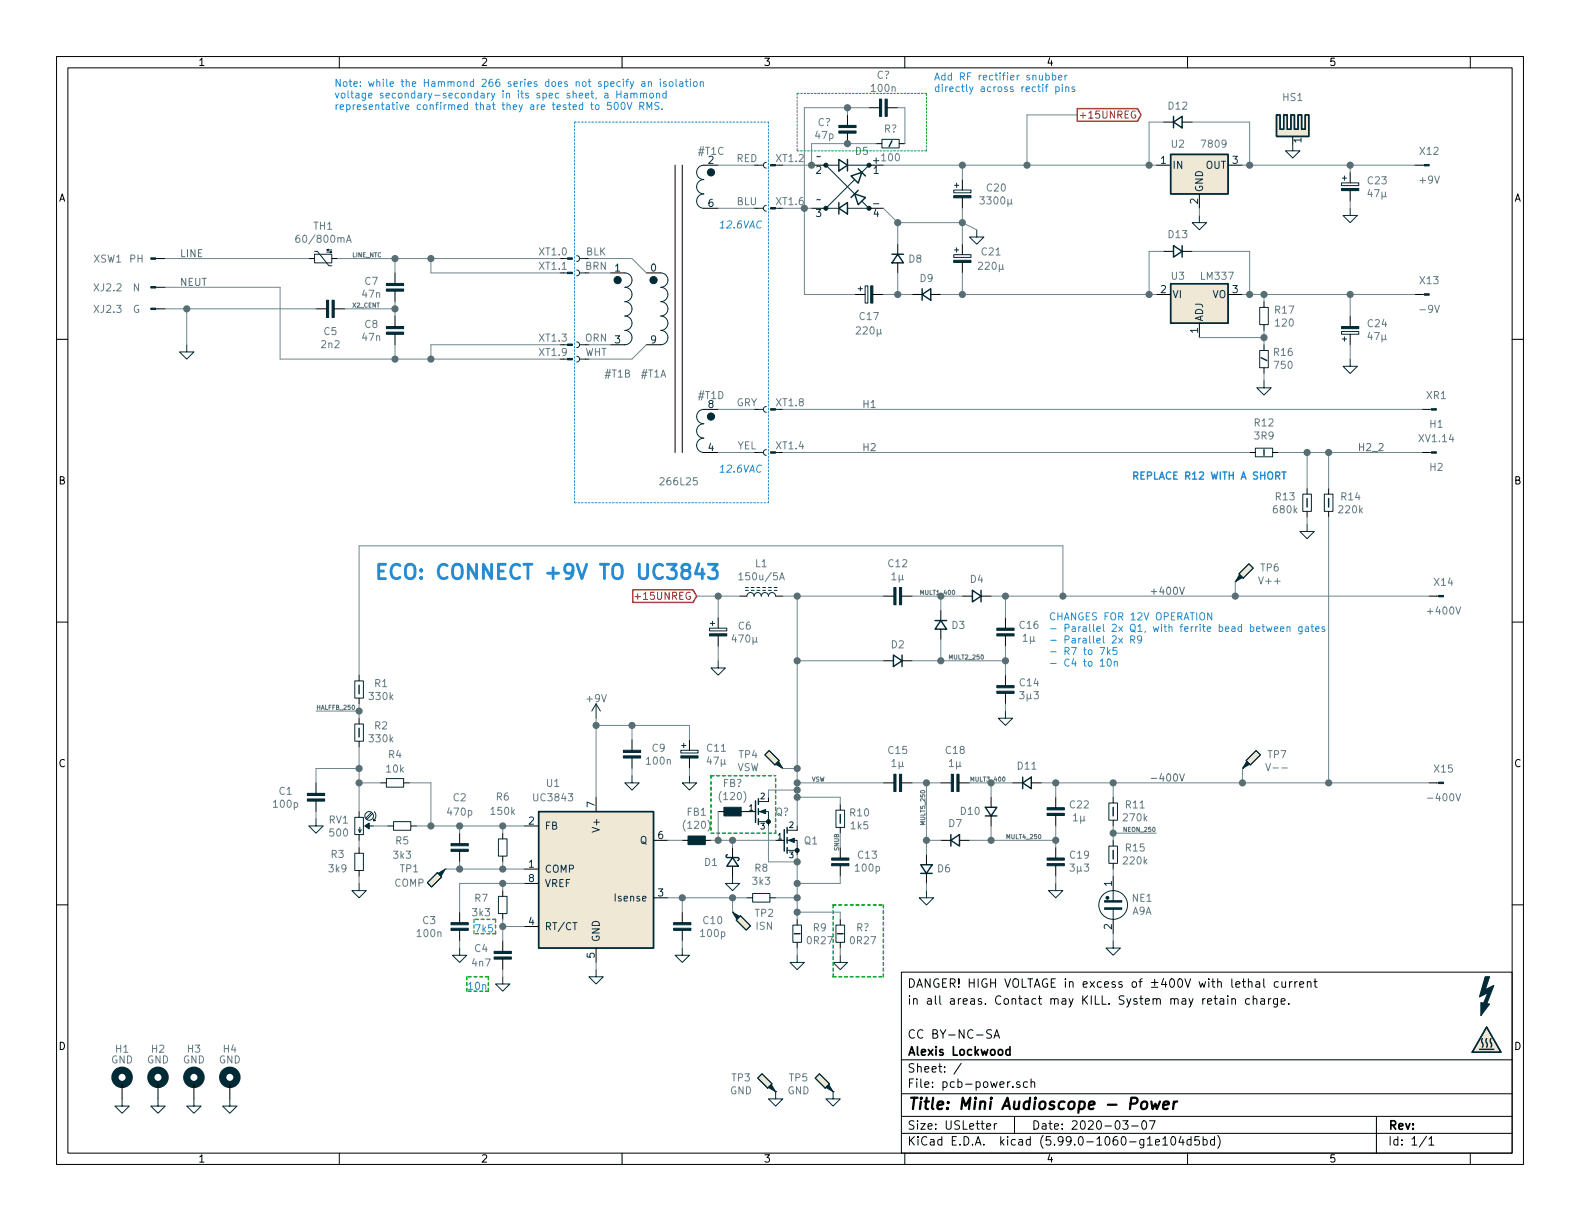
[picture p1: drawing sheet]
<svg xmlns="http://www.w3.org/2000/svg" width="279mm" height="216mm" viewBox="0 0 279 216" stroke-linecap="round" stroke-linejoin="round" font-family="sans-serif">
<g fill="none" stroke="#000" stroke-width=".18">
<path d="M10 10h259.4v195.9h-259.4zM12 12h255.4v191.9h-255.4zM60 10v2M110 10v2M153.7 19.1h1.8M156.9 19.1h1.8M160 10v2M210 10v2M260 10v2M119.4 29.2v50.8M120.6 29.2v50.8M124.5 29.2h2.5"/>
<path d="M124.5 36.8h2.5M143.5 29.2h2.5M143.5 36.8h2.5M149.9 20.3v1.9M149.9 23.5v1.9M153.7 29.2h2.5M153.7 36.8h2.5M154.9 25.4h1.1M159 25.4h1M170.2 31.8v1.8M170.2 35v1.8M204.5 29.2h2.5"/>
<path d="M205.7 21.6h1.8M209 21.6h1.8M212.1 34.3v2.5M217.2 29.2h2.5M238.8 30.5v1.8M238.8 33.7v1.9M250.2 29.2h1.3M10 60h2M27.9 54.6h1.3M27.9 45.7h1.3M27.9 50.8h1.3M54.6 45.7h1"/>
<path d="M55.9 54.6h1.8M58.7 45.7h1M59.1 54.6h1.9M69.8 48.3v1.8M69.8 51.5v1.8M69.8 55.9v1.8M69.8 59.1v1.9M107.9 48.3h2.6M114.3 48.3h2.5M151.1 52.1h1.9M154.4 52.1h1.8M158.7 43.2v1.8"/>
<path d="M158.7 46.5v1.8M161.3 52.1h1.8M164.6 52.1h1.8M170.2 43.2v1.8M170.2 46.4v1.9M204.5 52.1h2.5M205.7 44.5h1.8M209 44.5h1.8M212.1 57.2v2.5M217.2 52.1h2.5M223.5 53.3v1.1M223.5 57.4v1"/>
<path d="M238.8 55.9v1.8M238.8 59.1v1.9M250.2 52.1h1.3M267.4 60h2M107.9 61h2.6M114.3 61h2.5M124.5 72.4h2.5M223.5 61v1M223.5 65v1M251.5 72.4h1.2M124.5 80h2.5M221 80h1"/>
<path d="M225 80h1.1M231.1 86.4v1M231.1 90.4v1M234.9 86.4v1M234.9 90.4v1M251.5 80h1.2M10 110h2M63.5 119.4v1M127 109.2v1.9M127 112.4v1.9M130.8 105.4h1.3M137.2 105.4h1.2"/>
<path d="M156.2 116.8h1.8M156.2 105.4h1.9M159.4 105.4h1.9M159.5 116.8h1.8M166.4 108v1.7M166.4 111.3v1.7M170.2 105.4h1.8M173.5 105.4h1.8M177.8 109.2v1.9M177.8 112.4v1.9M177.8 119.4v1.8M218.4 102.9h.1"/>
<path d="M252.7 105.4h1.3M267.4 110h2M55.9 138.4v1.9M63.5 123.4v1.1M63.5 127v1M63.5 131.1v1M67.3 138.4h1M71.4 138.4h1M111.8 130.8v1.9M111.8 134v1.9M121.9 130.8v1.9M121.9 134v1.9"/>
<path d="M138.4 135.9h.1M156.2 138.4h1.9M159.4 138.4h1.9M166.4 138.4h1.8M169.6 138.4h1.8M177.8 122.6v1.9M179.1 138.4h1.7M182.4 138.4h1.7M219.7 135.9h.1M252.7 138.4h1.3M10 160h2M55.9 141.7v1.8"/>
<path d="M63.5 143.5v1M63.5 147.6v1M63.5 149.9v1M63.5 153.9v1M65.3 146.1h.7M68.6 146.1h1M72.6 146.1h1.1M78.7 153.7h.1M81.3 147.3v1.9M81.3 150.5v1.9M88.9 147.3v1M88.9 151.4v1"/>
<path d="M88.9 157.5v1M92.7 153.7h2.5M92.7 146.1h2.5M92.7 156.2h2.5M105.4 141v2.5M115.6 148.6h2.5M115.6 158.8h2.5M120.6 148.6h1.1M124.7 148.6h1M127 143.5h1M129.5 149.9v1.7M129.5 153.2v1.7"/>
<path d="M131.1 143.5h2.5M132.1 158.8h1M135.9 141v.7M135.9 145.3v.8M136.1 158.8h1.1M137.2 148.6h1.5M141 146.1v.7M141 150.4v.7M148.6 142.2v1.1M148.6 146.3v1M148.6 149.9v1.8M148.6 153.1v1.8"/>
<path d="M163.8 151.1v1.8M163.8 154.4v1.8M166.4 148.6h1.7M169.7 148.6h1.7M175.3 141v1.7M175.3 144.3v1.8M186.7 141v1.8M186.7 144.2v1.9M186.7 149.9v1.8M186.7 153.1v1.8M196.8 141v1M196.8 145v1.1"/>
<path d="M196.8 148.6v1M196.8 152.7v1M196.8 154.9v2.6M267.4 160h2M81.3 161.3v1.8M81.3 164.5v1.9M88.9 161.5v1.1M88.9 166.4v1.8M88.9 169.6v1.9M92.7 163.8h2.5M105.4 167.6v2.6M120.6 161.3v1.8"/>
<path d="M120.6 164.5v1.9M129.5 161.3h.1M141 162.6v1M141 166.6v1M148.6 162.6v1M148.6 166.6v1M159.4 171.9h108v32h-108zM196.8 162.6v2.5M214.7 176.6h.6M214.9 176.1v1.3l.4 .2M215.8 176.6h.5l.1 1M216.4 176.9l-.5 .1a.29 .29 0 0 0-.2 .3 .29 .29 0 0 0 .2 .3l.5-.1"/>
<path d="M217.1 176.1v.1M217.1 176.6v1M217.8 176.7l.2-.1h.4l.1 1M217.8 176.6v1M221 176.6h-.5l-.2 .3v.4l.1 .2h.6M221.6 176.7l.2-.1h.4l.1 1M221.6 176.1v1.5M222.1 173.6h.6l.1 1M222.8 173.9l-.5 .1a.29 .29 0 0 0-.3 .3 .29 .29 0 0 0 .3 .3l.5-.1M223 176.6h.5l.1 1M223.5 173.1v1.3l.2 .2M223.6 176.9l-.5 .1a.29 .29 0 0 0-.2 .3 .29 .29 0 0 0 .2 .3l.5-.1"/>
<path d="M224.3 176.6v1M224.8 176.6h-.3l-.2 .3M225.9 176.6v1.2l-.3 .3-.3-.1M225.9 176.6h-.4l-.3 .3v.4l.1 .2h.6M226 173.6h-.4l-.3 .3v.4l.2 .2h.5M226.5 177.1l.8-.2-.1-.3h-.4l-.3 .2 .1 .7h.6M226.7 173.6l.1 .9 .3 .1 .2-.2M227.3 173.6v1M227.9 177.4v.2M228 173.6v1M228.5 173.6h-.3l-.2 .3M229 173.6v1"/>
<path d="M229.4 173.6h-.3l-.1 .3M229.8 174.1l.7-.2v-.3h-.5l-.2 .2 .1 .7h.6M231.2 173.7l.2-.1h.4v1M231.2 173.6v1M232.3 173.6h.6M232.5 173.1v1.3l.4 .2M21.6 191.8v2.5M27.9 191.8v2.5M34.3 191.8v2.5M40.6 191.8v2.5M137.2 193h.1M147.3 193h.1"/>
<path d="M159.4 197.4h108M159.4 193.4h108M159.4 187.4h108M170 188l-1.3 1.9M174.5 199.2l.7-.2-.1-.3h-.4l-.2 .2v.7h.6M175.3 182.2l-.5-.1-.3 .3 .1 .3 .7 .3v.4l-.3 .2-.5-.1M175.8 183.6l.5-1.5 .5 1.5M175.8 198.7v1M175.9 183.2h.7M176.3 198.7h-.3l-.2 .3M179.1 192.1v.2M179.4 197.4v3"/>
<path d="M180.3 191.4l-.3-.1-.2 .2v.2l.5 .2v.3h-.5M181.7 191.4l-.4-.1-.3 .3v.4l.1 .2h.6M182.3 191.4l.2-.1 .4 .1 .1 .9M182.3 190.8v1.5M198.5 198.2h1l-.5 .5 .4 .2v.6l-.2 .2h-.4l-.3-.2M200.1 199.1h1.2M202.1 198.2h.2a.81 .81 0 0 1 .5 .6 .81 .81 0 0 1-.3 .8l-.1 .1a.81 .81 0 0 1-.6-.6 .81 .81 0 0 1 .3-.9zM203.3 198.2h1l-.7 1.5M243.4 197.4v6.5M60 203.9v2M110 203.9v2M159.4 200.4h108"/>
<path d="M160 203.9v2M204.3 202l.7-.2v-.3h-.5l-.2 .2 .1 .7h.6M205.6 201.4l.4-.4v1.5M205.6 202.5h.9M207.3 201h.1a.81 .81 0 0 1 .6 .6 .81 .81 0 0 1-.3 .8l-.2 .1a.81 .81 0 0 1-.5-.6 .81 .81 0 0 1 .3-.9zM208.8 200.9l-.3 1.1h.9M209.2 201.5v1M210 203.9v2M210.6 201.5h-.4l-.3 .3v.4l.1 .2h.6M210.6 201v1.5M212 201h-.7v.7l.2-.2 .5 .1 .1 .2-.1 .5-.2 .2-.5-.2M212.8 201.5h.4l.3 .3v.4l-.2 .2h-.5"/>
<path d="M212.8 201v1.5M214.8 201.5h-.5l-.3 .3v.4l.2 .2h.6M214.8 201v1.5M215.3 200.8a1.72 1.72 0 0 1 0 2.2M252.3 200.9l-1.3 1.9M252.7 201.4l.4-.4v1.5M252.7 202.5h.8M260 203.9v2"/>
</g>
<path d="M202 195a.52 .52 0 0 1 .5-.2 .52 .52 0 0 1 .4 .4l-.1 .5a.55 .55 0 0 1-.5 .4 .55 .55 0 0 1-.5-.4zM203.6 194.8l.2 1.3 .5-.9 .3 .9 .5-1.3M205.7 195.4l1-.2-.1-.3-.1-.1-.6 .1-.2 .9 .2 .3 .6-.1M207.6 194.8l-.2 1.3M208.2 194.8l-.4 .1-.2 .3" fill="none" stroke="#000" stroke-width=".4"/>
<path d="M178.6 185.7l-.4-.1-.3 .3v.4l.1 .2h.6M178.6 185.1v1.5" fill="none" stroke="#000" stroke-width=".3"/>
<g fill="none" stroke="#002b36" stroke-width=".18">
<path d="M123.2 30.5a1.27 1.27 0 0 0 1.3 1.3 1.27 1.27 0 0 0-1.3 1.2 1.27 1.27 0 0 0 1.3 1.3 1.27 1.27 0 0 0-1.3 1.3 1.27 1.27 0 0 0 1.3 1.2M124.5 29.2a1.27 1.27 0 0 0-1.3 1.3M134 36.8h1M134 29.2h1M135.5 36.3l-.4 .2-.1 .3 .2 .4 .3 .1M135.5 28.7l-.4 .2-.1 .3 .2 .4 .3 .1M148.3 29.2h-2.3l5.1 5.1M149.9 29.2h3.8l-1.3 1.3M151.1 31.8l-5.1 5h2.3M152.4 35.6l1.3 1.2h-3.8M156 24.6h3v1.6h-3zM168.7 33.6h3v.5h-3z"/>
<path d="M168.8 32.8h.7M169.2 32.4v.7M212.1 38.1v1.3h1.3l-1.3 1.2-1.3-1.2h1.3M228.6 25.4v1.3h1.3l-1.3 1.2-1.3-1.2h1.3M237.2 32.3h3.1v.5h-3.1zM237.4 31.5h.7M237.7 31.1v.8M238.8 36.8v1.3h1.2l-1.2 1.3-1.3-1.3h1.3M251.5 29.2h.4M27.5 45.7h.4M27.5 54.6h.4M27.5 50.8h.4"/>
<path d="M55.6 45h3.1v1.5h-3.1zM55.6 44.5h.5l2.1 2.5h.5M57.8 44.2l.2-.1v.2zM57.8 44.2h.9M57.8 44.6h.9M58.4 44.5l.3 .1-.3 .1zM102 45.2l.3 .2 .2 .3-.2 .4-.3 .1M102 47.8l.3 .1 .2 .4-.2 .3-.3 .2M102.5 45.7h1M102.5 48.3h1M110.5 48.3a1.27 1.27 0 0 1 1.3 1.2 1.27 1.27 0 0 1-1.3 1.3 1.27 1.27 0 0 1 1.3 1.3 1.27 1.27 0 0 1-1.3 1.2 1.27 1.27 0 0 1 1.3 1.3 1.27 1.27 0 0 1-1.3 1.3 1.27 1.27 0 0 1 1.3 1.3 1.27 1.27 0 0 1-1.3 1.2 1.27 1.27 0 0 1 1.3 1.3 1.27 1.27 0 0 1-1.3 1.3M116.8 48.3a1.27 1.27 0 0 1 1.3 1.2 1.27 1.27 0 0 1-1.3 1.3 1.27 1.27 0 0 1 1.3 1.3 1.27 1.27 0 0 1-1.3 1.2 1.27 1.27 0 0 1 1.3 1.3 1.27 1.27 0 0 1-1.3 1.3 1.27 1.27 0 0 1 1.3 1.3 1.27 1.27 0 0 1-1.3 1.2 1.27 1.27 0 0 1 1.3 1.3 1.27 1.27 0 0 1-1.3 1.3"/>
<path d="M151.8 51.1h.7M152.1 50.7v.7M153 50.5h.5v3.1h-.5zM168.7 45h3v.5h-3zM168.8 44.2h.7M169.2 43.8v.8M172.7 40.6v1.3h1.3l-1.3 1.3-1.3-1.3h1.3M222.8 54.4h1.5v3h-1.5zM237.2 58.6h3.1v.5h-3.1zM237.4 59.9h.7M237.7 59.6v.7M251.5 52.1h.4"/>
<path d="M33 61v1.2h1.3l-1.3 1.3-1.3-1.3h1.3M102 63l.3 .1 .2 .4-.2 .4-.3 .1M102 60.5l.3 .1 .2 .4-.2 .3-.3 .2M102.5 63.5h1M102.5 61h1M124.5 72.4a1.27 1.27 0 0 0-1.3 1.3 1.27 1.27 0 0 0 1.3 1.2 1.27 1.27 0 0 0-1.3 1.3 1.27 1.27 0 0 0 1.3 1.3 1.27 1.27 0 0 0-1.3 1.2 1.27 1.27 0 0 0 1.3 1.3M134 72.4h1M135.5 71.9l-.4 .1-.1 .4 .2 .3 .3 .2M135.5 79.5l-.4 .2-.1 .3 .2 .4 .3 .1M222 79.2h3v1.6h-3zM222.8 62h1.5v3h-1.5zM223.5 67.3v1.3h1.3l-1.3 1.3-1.3-1.3h1.3"/>
<path d="M238.8 63.5v1.3h1.2l-1.2 1.2-1.3-1.2h1.3M252.7 72.4h.4M134 80h1M230.4 87.4h1.5v3h-1.5zM231.1 92.7v1.3h1.3l-1.3 1.3-1.2-1.3h1.2M234.2 87.4h1.5v3h-1.5zM252.7 80h.4M125.5 111.1h3v.5h-3zM125.6 110.2h.8M126 109.9v.7M127 116.8v1.3h1.3l-1.3 1.3-1.3-1.3h1.3M131.8 104.4h.5"/>
<path d="M131.8 103.9h.5M132.1 105.4a.64 .64 0 0 1 .6-.6 .64 .64 0 0 1 .6 .6 .64 .64 0 0 1 .7-.6 .64 .64 0 0 1 .6 .6 .64 .64 0 0 1 .7-.6 .64 .64 0 0 1 .6 .6 .64 .64 0 0 1 .6-.6 .64 .64 0 0 1 .7 .6M132.8 104.4h.5M132.8 103.9h.5M133.9 104.4h.5M133.9 103.9h.5M134.9 104.4h.5M134.9 103.9h.5M135.9 104.4h.5M135.9 103.9h.5M136.9 104.4h.5M136.9 103.9h.5"/>
<path d="M219.1 101.5l1.8-1.8 .7 .8-1.8 1.7zM254 105.4h.4M62.7 120.4h1.6v3h-1.6zM62.7 128h1.6v3.1h-1.6zM68.3 137.7h3.1v1.5h-3.1zM105.4 124.5l-.8 1.2M105.4 124.5v2.5M105.4 124.5l.8 1.2M111.8 137.2v1.2h1.2l-1.2 1.3-1.3-1.3h1.3M120.4 132.7h3v.4h-3zM120.5 131.8h.8M120.9 131.4v.8"/>
<path d="M121.9 137.2v1.2h1.3l-1.3 1.3-1.3-1.3h1.3M135.3 133.5l.7-.8 1.8 1.8-.8 .8zM177.8 125.7v1.3h1.3l-1.3 1.3-1.3-1.3h1.3M220.3 134.5l1.8-1.8 .8 .8-1.8 1.8zM254 138.4h.4M55.9 144.8v1.3h1.2l-1.2 1.2-1.3-1.2h1.3M62.7 150.9h1.6v3h-1.6zM62.7 144.5h1.6v3.1h-1.6zM63.4 146.7l.2 .5 .3-.5M63.5 156.2v1.3h1.3l-1.3 1.3-1.3-1.3h1.3M63.6 146.3v.9M65.7 143.7l-1 1"/>
<path d="M65.9 143.9l-1 1M66 144.8l.4 .3h-.3zM66.2 143.5a1.07 1.07 0 0 1-.1 1.5M69.6 145.3h3v1.5h-3zM75.6 156.1l1.7-1.8 .8 .8-1.8 1.7zM88.1 148.3h1.6v3.1h-1.6zM88.1 158.5h1.6v3h-1.6zM129.5 154.9v1.3h1.3l-1.3 1.3-1.2-1.3h1.2M133.1 158h3v1.5h-3zM134.1 143.5h1.8v1.8h-1.8M134.1 141.7h1.8M139.2 148.6h1.8v1.8h-1.8"/>
<path d="M139.2 146.8h1.8M147.8 143.3h1.6v3h-1.6zM163.8 157.5v1.3h1.3l-1.3 1.2-1.2-1.2h1.2M186.7 156.2v1.3h1.3l-1.3 1.3-1.3-1.3h1.3M196.1 149.6h1.5v3.1h-1.5zM196.1 142h1.5v3h-1.5zM196.8 157.5v1.8M81.3 167.6v1.3h1.2l-1.2 1.3-1.3-1.3h1.3M88.9 172.7v1.3h1.3l-1.3 1.3-1.3-1.3h1.3M105.4 171.5v1.2h1.3l-1.3 1.3-1.3-1.3h1.3M120.6 167.6v1.3h1.3l-1.3 1.3-1.2-1.3h1.2M130.2 162.7l.7-.8 1.8 1.8-.7 .8z"/>
<path d="M140.2 163.6h1.5v3h-1.5zM141 168.9v1.3h1.2l-1.2 1.3-1.3-1.3h1.3M147.8 163.6h1.6v3h-1.6zM148.6 168.9v1.3h1.3l-1.3 1.3-1.3-1.3h1.3M196.8 166.4v1.2h1.3l-1.3 1.3-1.2-1.3h1.2M196.8 160.8v1.8M21.6 194.3v1.3h1.3l-1.3 1.3-1.3-1.3h1.3M27.9 194.3v1.3h1.3l-1.3 1.3-1.2-1.3h1.2M34.3 194.3v1.3h1.3l-1.3 1.3-1.3-1.3h1.3M40.6 194.3v1.3h1.3l-1.3 1.3-1.2-1.3h1.2M134 190.6l.7-.7 1.8 1.7-.7 .8zM137.2 193v1.3h1.2l-1.2 1.3-1.3-1.3h1.3"/>
<path d="M144.1 190.6l.8-.7 1.8 1.7-.8 .8zM147.3 193v1.3h1.3l-1.3 1.3-1.3-1.3h1.3"/>
<circle cx="65.3" cy="144.3" r=".76"/>
<circle cx="196.8" cy="160" r="2.54"/>
</g>
<g fill="#002b36" stroke="#002b36" stroke-width=".18">
<path d="M100.4 45.6h.8v.2h-.8z"/>
<path d="M110.2 133.7h3.1v.3h-3.1z"/>
<path d="M110.2 132.7h3.1v.3h-3.1z"/>
<path d="M219.2 101.6l.5 .5-1.3 .8z"/>
<path d="M125.5 112.1h3v.3h-3z"/>
<path d="M120.4 133.7h3v.3h-3z"/>
<path d="M100.4 63.4h.8v.2h-.8z"/>
<path d="M100.4 48.1h.8v.3h-.8z"/>
<path d="M100.4 60.8h.8v.3h-.8z"/>
<path d="M148.3 22.2h3.1v.4h-3.1z"/>
<path d="M148.3 23.2h3.1v.3h-3.1z"/>
<path d="M156.5 17.5h.4v3.1h-.4z"/>
<path d="M155.5 17.5h.4v3.1h-.4z"/>
<path d="M119.1 164.1h3.1v.4h-3.1z"/>
<path d="M119.1 163.1h3.1v.4h-3.1z"/>
<path d="M77.5 154.4l1.2-.7-.7 1.2z"/>
<path d="M237.2 57.7h3.1v.4h-3.1z"/>
<path d="M237.2 33.3h3.1v.4h-3.1z"/>
<path d="M136.3 36.7h.8v.3h-.8z"/>
<path d="M136.3 72.3h.8v.2h-.8z"/>
<path d="M136.3 79.9h.8v.2h-.8z"/>
<path d="M136.3 29.1h.8v.2h-.8z"/>
<path d="M251.9 29.1h.8v.2h-.8z"/>
<path d="M154 50.5h.4v3.1h-.4z"/>
<path d="M168.7 34.6h3v.4h-3z"/>
<path d="M168.7 46h3v.4h-3z"/>
<path d="M147.1 151.7h3v.4h-3z"/>
<path d="M147.1 152.7h3v.4h-3z"/>
<path d="M159.1 136.9h.3v3.1h-.3z"/>
<path d="M158.1 136.9h.3v3.1h-.3z"/>
<path d="M169.2 136.9h.4v3.1h-.4z"/>
<path d="M168.2 136.9h.4v3.1h-.4z"/>
<path d="M185.2 151.7h3v.4h-3z"/>
<path d="M185.2 152.7h3v.4h-3z"/>
<path d="M185.2 142.8h3v.4h-3z"/>
<path d="M185.2 143.8h3v.4h-3z"/>
<path d="M146.6 191.8l.7 1.2-1.3-.7z"/>
<path d="M128 142.7h3.1v1.6h-3.1z"/>
<path d="M139.4 148.6l1.1-.4v.8z"/>
<path d="M134.4 143.5l1-.4v.8z"/>
<path d="M129.5 161.3l1.3 .8-.5 .5z"/>
<path d="M136.4 191.8l.8 1.2-1.3-.7z"/>
<path d="M121.7 147.8h3v1.6h-3z"/>
<path d="M137.7 134.6l.7 1.3-1.2-.8z"/>
<path d="M220.5 134.6l.5 .5-1.3 .8z"/>
<path d="M159.1 103.9h.3v3h-.3z"/>
<path d="M158.1 103.9h.3v3h-.3z"/>
<path d="M176.3 121.2h3v.4h-3z"/>
<path d="M176.3 122.2h3v.4h-3z"/>
<path d="M176.3 111.1h3v.4h-3z"/>
<path d="M176.3 112.1h3v.3h-3z"/>
<path d="M68.3 51.1h3.1v.4h-3.1z"/>
<path d="M68.3 50.1h3.1v.4h-3.1z"/>
<path d="M68.3 58.7h3.1v.4h-3.1z"/>
<path d="M68.3 57.7h3.1v.4h-3.1z"/>
<path d="M195.3 159.3h3.1v.2h-3.1z"/>
<path d="M195.3 160.5h3.1v.3h-3.1z"/>
<path d="M26.7 54.5h.8v.2h-.8z"/>
<path d="M26.7 45.6h.8v.2h-.8z"/>
<path d="M26.7 50.7h.8v.2h-.8z"/>
<path d="M58.7 53.1h.4v3h-.4z"/>
<path d="M57.7 53.1h.4v3h-.4z"/>
<path d="M254.4 138.3h.9v.3h-.9z"/>
<path d="M254.4 105.3h.9v.2h-.9z"/>
<path d="M54.4 141.3h3v.4h-3z"/>
<path d="M54.4 140.3h3v.4h-3z"/>
<path d="M253.1 72.3h.9v.2h-.9z"/>
<path d="M251.9 51.9h.8v.3h-.8z"/>
<path d="M253.1 79.9h.9v.2h-.9z"/>
<path d="M87.4 169.2h3v.4h-3z"/>
<path d="M87.4 168.2h3v.4h-3z"/>
<path d="M79.8 164.1h3v.4h-3z"/>
<path d="M79.8 163.1h3v.4h-3z"/>
<path d="M79.8 150.2h3v.3h-3z"/>
<path d="M79.8 149.2h3v.4h-3z"/>
<circle cx="115.6" cy="49.5" r=".63"/>
<circle cx="109.2" cy="49.5" r=".63"/>
<circle cx="146" cy="36.8" r=".36"/>
<circle cx="146" cy="29.2" r=".36"/>
<circle cx="153.7" cy="36.8" r=".36"/>
<circle cx="153.7" cy="29.2" r=".36"/>
<circle cx="125.7" cy="30.5" r=".63"/>
<circle cx="125.7" cy="73.7" r=".63"/>
<circle cx="141" cy="150.4" r=".36"/>
<circle cx="135.9" cy="145.3" r=".36"/>
<circle cx="195.8" cy="158.7" r=".25"/>
</g>
<g fill="none" stroke="#002b36" stroke-width=".25">
<path d="M148.3 28.2l1.6 1-1.6 1zM148.3 36.8l1.6-1v2zM148.3 35.8v2M149.9 28.2v2M150.5 31.1l1.9-.6-.6 1.9zM151.1 34.3l1.9 .6-1.2 1.3zM151.8 33.7l-1.3 1.2M151.8 29.8l1.2 1.3M157.7 24.9l-.5 1M207 27.3h10.2v7h-10.2zM207.5 21.6l1.5-1v2zM207.5 20.6v2"/>
<path d="M225.7 20.3h.7v2.6h.6v-2.6h.6v2.6h.7v-2.6h.6v2.6h.6v-2.6h.7v2.6h.6v-2.6h.6v3.8h-5.7zM157.7 45h2.1M158.7 45l1.1 1.5h-2.1zM163.1 52.1l1.5-1v2zM163.1 51.1v2M207 50.2h10.2v7h-10.2zM207.5 43.4l1.5 1.1-1.5 1zM209 43.4v2.1M223 63.2l1 .6M223.5 79.5v1M231.1 88.1v1.6M234.9 88.1v1.6"/>
<path d="M158 115.8l1.5 1-1.5 1.1zM159.5 115.8v2.1M165.4 109.7h2M166.4 109.7l1 1.6h-2zM172 104.4l1.5 1-1.5 1zM173.5 104.4v2M63.5 121.2v1.5M63.5 128.8v1.5M180.8 138.4l1.6-1v2zM180.8 137.4v2M95.2 143.5h20.4v24.1h-20.4zM128.6 151.1l-.2 .3 .2 .2h1.8"/>
<path d="M129.5 151.6l1.1 1.6h-2.1zM130.4 151.6l.3 .3-.3 .2M133.6 141.6v3.8M134.1 141.2v1M134.1 143v1M134.1 144.8v1M138.7 146.7v3.8M139.2 146.3v1M139.2 148.1v1M139.2 149.9v1M148.6 144v1.5M162.8 152.9h2l-1 1.5z"/>
<path d="M162.8 154.4h2M168.1 148.6l1.6-1v2zM168.1 147.6v2M174.2 142.7h2.1l-1 1.6zM174.2 144.3h2.1M196.8 142.7v1.6M196.8 150.4v1.5M140.5 165.1h1M148.1 165.1h1M261.6 185.5h2.6M262.1 183.6a1.04 1.04 0 0 0 .2 1.2l-.2 .4M262.9 181.6l2.5 4.5h-5.1z"/>
<path d="M262.9 183.6a1.04 1.04 0 0 0 .1 1.2l-.1 .4M263.7 183.6a1.04 1.04 0 0 0 .1 1.2l-.1 .4"/>
</g>
<g fill="#eee8d5" stroke="#eee8d5" stroke-width=".18">
<path d="M219.1 101.5l1.8-1.8 .7 .8-1.8 1.7z"/>
<path d="M225.7 20.3h.7v2.6h.6v-2.6h.6v2.6h.7l-.7 1.2h-1.9z"/>
<path d="M228.3 20.3h.6v2.6h.6v-2.6h.7v2.6h.6v-2.6h.6v3.8h-3.8l.7-1.2z"/>
<path d="M75.6 156.1l1.7-1.8 .8 .8-1.8 1.7z"/>
<path d="M207 27.3h10.2v7h-10.2z"/>
<path d="M144.1 190.6l.8-.7 1.8 1.7-.8 .8z"/>
<path d="M130.2 162.7l.7-.8 1.8 1.8-.7 .8z"/>
<path d="M207 50.2h10.2v7h-10.2z"/>
<path d="M134 190.6l.7-.7 1.8 1.7-.7 .8z"/>
<path d="M95.2 143.5h20.4v24.1h-20.4z"/>
<path d="M135.3 133.5l.7-.8 1.8 1.8-.8 .8z"/>
<path d="M220.3 134.5l1.8-1.8 .8 .8-1.8 1.8z"/>
<path d="M262.9 181.6l2.5 4.5h-5.1z"/>
</g>
<path d="M145.1 27.6l-.7 .1M145.1 35.2l-.7 .2" fill="none" stroke="#073642" stroke-width=".18"/>
<g fill="none" stroke="#002b36" stroke-width="1.3">
<circle cx="21.6" cy="190.5" r="1.27"/>
<circle cx="27.9" cy="190.5" r="1.27"/>
<circle cx="34.3" cy="190.5" r="1.27"/>
<circle cx="40.6" cy="190.5" r="1.27"/>
</g>
<path d="M52.9 41.6h-.3a.85 .85 0 0 0 0 1.3l.4-.2v-.4l-.2-.2h-.2l-.3 .2M61.3 42.9l.4-1.3 .4 1.3M61.4 42.5h.6M130.7 101.6l.3-.3v1.2M130.7 102.5h.7M137.9 102.5l.4-1.2 .4 1.2M138 102.2h.6M223.8 135l.5 1.3 .4-1.3M225.1 135.8h1M226.7 135.8h.9M257.4 140.3l.5 1.3 .4-1.3" fill="none" stroke="#657b83" stroke-width=".18"/>
<g fill="#002b36" stroke="#002b36" stroke-width=".2">
<path d="M261.9 177.3l1.5 .2-1.5 2.1z"/>
<path d="M262.6 172.7h.8l-.8 2.3 1.6-.8-1.3 3.3-.5-.2 .7-1.8-1.5 .8z"/>
<path d="M64.5 146.1l.8-.6v1.1z"/>
</g>
<path d="M200.8 19.7a.59 .59 0 0 0-.8 .6 .59 .59 0 0 0 .8 .5v-.4h-.2M112.3 105.5h1" fill="none" stroke="#9f2523" stroke-width=".18"/>
<path d="M190.5 19.2h10.6l.7 1.1-.7 1.1h-10.6zM111.9 104.3h10.7l.6 1.1-.6 1.1h-10.7z" fill="none" stroke="#9f2523" stroke-width=".25"/>
<path d="M168.5 104.4h.1a.37 .37 0 0 1 .2 .4 .37 .37 0 0 1-.3 .3l-.1-.3zM173.6 115.8h.1a.37 .37 0 0 1 .2 .4 .37 .37 0 0 1-.3 .3l-.1-.2zM208.6 103.8l.4 1.3 .4-1.3M62.4 124.7a.37 .37 0 0 1 .3 .4 .37 .37 0 0 1-.3 .3l-.1-.2zM162.8 139.9a.37 .37 0 0 1 .5-.2 .37 .37 0 0 1 .2 .4 .37 .37 0 0 1-.4 .2 .37 .37 0 0 1-.3-.4zM177.4 137.4h.1a.37 .37 0 0 1 .2 .4 .37 .37 0 0 1-.3 .3l-.1-.2zM208.6 136.8l.4 1.3 .4-1.3M183.7 147.6h.1a.37 .37 0 0 1 .3 .3 .37 .37 0 0 1-.4 .4l-.1-.3zM199.2 146.3v.7l-.5-.7v.7" fill="none" stroke="#586e75" stroke-width=".18"/>
<g fill="none" stroke="#268bd2" stroke-width=".18">
<path d="M107 16.5h.5v.8M107.5 16.8h-.4l-.2 .2 .2 .3h.4M108.1 18.1h-.6l-.1 .6 .2-.1h.4l.1 .2v.4l-.2 .2-.5-.2M108.7 18.2l.2-.1a.68 .68 0 0 1 .4 .6 .68 .68 0 0 1-.4 .7l-.2-.2-.1-.3zM109.1 16.1v1.2M109.1 16.7h.7M109.8 16.1v1.2M109.9 18.2l.2-.1a.68 .68 0 0 1 .5 .6 .68 .68 0 0 1-.5 .7l-.2-.2-.1-.3zM110.4 16.5h.5l.1 .8M110.9 18.1l.4 1.3 .4-1.3M111 16.8h-.5l-.1 .2 .1 .3h.5M111.4 14.4l.3 .9"/>
<path d="M111.6 16.6l.1-.1h.3l.1 .8M111.6 16.5v.8M112 14.4l-.4 1.2-.2 .1M112.1 16.7l.2-.2h.3l.1 .8M113.1 18.8l.6-.1 .2-.2-.1-.3-.7-.1v1.3M113.3 16.6l.1-.1h.3l.1 .8M113.3 16.5v.8M113.4 18.8l.5 .6M113.5 14.5h.5v.8M113.8 16.7l.2-.2h.3v.8M114 14.7l-.4 .1-.2 .2 .2 .3 .4-.1M114.4 19.4v-1.3l.4 .9 .5-.9v1.3"/>
<path d="M114.6 14.6l.2-.2 .3 .1 .1 .8M114.6 14.4v.9M115 16.6l.1-.1 .4 .1 .1 .5-.2 .2h-.3l-.1-.1zM116.1 16.6l.2-.1h.3v.8M116.1 16.5v.8M116.5 18.2l-.5-.1-.1 .1v.4l.5 .2 .1 .3-.2 .3-.5-.1M116.8 14v.1M116.8 14.4v.9M117.1 19.2v.2M117.8 14.5l-.3-.1-.2 .2 .1 .2 .4 .1v.3h-.5M117.8 16.5h-.4l-.2 .2 .1 .6h.5M117.8 16.1v1.2"/>
<path d="M118.4 14.6l.2-.2 .3 .2 .1 .4-.1 .2-.3 .1-.2-.1zM119.5 14v1.1l.2 .2M120.2 14.5h.5l.1 .8M120.8 14.7l-.5 .1-.1 .2 .1 .3 .5-.1M121.2 14.4h.5M121.4 14v1.1l.3 .2M122.1 14v.1M122.1 14.4v.9M122.7 14.6l.2-.2 .3 .2 .1 .4-.1 .2-.3 .1-.2-.1zM123.8 14.6l.2-.2 .3 .1 .1 .8M123.8 14.4v.9M184.8 15.3h.5"/>
<path d="M185 13.4l.3-.1 .3 .2-.2 .6h-.4M185 12.9v1.3M185.3 14.9l-.3 .2v1.1M186.1 13.4l.4-.1 .2 .2-.1 .6h-.5M186.1 12.9v1.3M186.7 15.4l.4-.1 .2 .3-.1 .5h-.5M186.7 15.3v1.3M187.2 13.7l.6-.1-.1-.2-.3-.1-.2 .2 .1 .6h.4M187.9 14.9v.1M187.9 15.3v.9M188.3 13.3v.9M188.5 15.5l.1-.2 .3 .1 .1 .8"/>
<path d="M188.5 15.3v.9M188.7 13.3l-.4 .2M190 15.4l-.3-.1-.2 .2 .1 .2 .4 .1v.3h-.5M194.5 114.5h.9l-.6 1.3M194.6 116.9l.3-.4v1.3M194.6 117.8h.7M195.8 114.5v1.3M196 116.6l.1-.1a.68 .68 0 0 1 .4 .7 .68 .68 0 0 1-.4 .6 .84 .84 0 0 1-.1-1.2zM196 115.3l.3 .5M196.3 114.9l-.5 .5M197 117.1l.2-.2 .3 .1 .1 .8M197 116.9v.9"/>
<path d="M197.5 114.5h-.6l-.1 .6 .2-.1h.4l.1 .2v.4l-.2 .2-.5-.2M197.8 112.9l.7 .8M198.5 112.9l-.7 .8M200 113.1l.6-.1 .1-.1-.1-.3-.6-.2v1.3M200.3 113.1l.4 .6M201.9 113l-.3 .2h-.2l-.2-.2 .1-.5 .3-.1 .2 .2a.84 .84 0 0 1-.3 1.1h-.2M214.3 108.3v1.3l-.7-1.3v1.3M224 110.8l.2 .9 .2-.6 .3 .6 .2-.9M225.4 111.2l.6-.1-.1-.2-.4-.1-.1 .2v.6h.5M226.4 111.2l.6-.1v-.2l-.4-.1-.2 .2 .1 .6h.5M227.6 110.9l.2-.1 .3 .1v.8M227.6 110.8v.9"/>
<path d="M230.2 110.8v1l-.2 .3-.3-.1M230.2 110.9l-.3-.1-.3 .3 .2 .5h.4M230.9 110.9h.4l.1 .8M231.4 111.1l-.4 .1-.2 .2 .2 .3 .4-.1M231.8 110.8h.5M232 110.4v1.1l.3 .2M232.7 111.2l.6-.1-.1-.2-.4-.1-.1 .2v.6h.5M234.2 110.9l-.3-.1-.1 .2v.2l.4 .1v.3h-.4"/>
</g>
<path d="M225.6 84.1h.6l.1-.2v-.3l-.7-.1v1.2M225.9 84.1l.4 .6M226.7 83.5h.7M227 83.5v1.2" fill="none" stroke="#268bd2" stroke-width=".25"/>
<path d="M123.6 99.7l-.6 1.8h1.5M125.3 99.8h1.5l-.8 .9a.69 .69 0 0 1 .8 .5v.6l-.2 .4-.2 .1h-.8l-.3-.2M121 100.9a.55 .55 0 0 1-.4-.6 .55 .55 0 0 1 .4-.5h.5a.55 .55 0 0 1 .5 .5 .55 .55 0 0 1-.5 .6l-.7 .1-.2 .3 .1 .8 .3 .2h.5l.5-.5v-.5l-.5-.4M124.2 100.6v1.7" fill="none" stroke="#268bd2" stroke-width=".51"/>
<path d="M147.3 160h8.9M147.3 160v12.7M147.3 172.7h8.9M156.2 172.7v-12.7" fill="none" stroke="#00d201" stroke-width=".25" stroke-dasharray=".5 .5"/>
<path d="M101.6 21.6v67.3M101.6 21.6h34.3M101.6 88.9h34.3M135.9 88.9v-67.3" fill="none" stroke="#268bd2" stroke-width=".18" stroke-dasharray=".3 .3"/>
<path d="M125.7 137.2v10.1M125.7 137.2h11.5M125.7 147.3h11.5M137.2 147.3v-10.1" fill="none" stroke="#06d204" stroke-width=".25" stroke-dasharray=".5 .5"/>
<path d="M141 16.5h22.8M141 16.5v10.2M141 26.7h22.8M163.8 26.7v-10.2" fill="none" stroke="#09d200" stroke-width=".18" stroke-dasharray=".3 .3"/>
<path d="M82.5 175.3v-2.6M83.8 165.1v-2.5M86.4 175.3h-3.9M86.4 172.7v2.6M86.4 172.7h-3.9M87.6 162.6h-3.8M87.6 162.6v2.5M87.6 165.1h-3.8" fill="none" stroke="#3cd208" stroke-width=".25" stroke-dasharray=".5 .5"/>
<g fill="none" stroke="#6c868f" stroke-width=".18">
<path d="M149.9 19.1v1.2M153.7 19.1h-11.5v33h8.9M158.7 19.1h1.3v6.3M127 29.2h6.3M127 36.8h6.3M138.4 36.8h5.1M154.9 25.4h-11.4v3.8h-5.1M156.2 29.2h48.3M156.2 36.8l2.5 2.6M158.7 39.4v3.8M158.7 39.4h11.5l2.5 1.2M170.2 29.2v2.6"/>
<path d="M170.2 36.8v6.4M190.5 20.3h-8.9v8.9M205.7 21.6h-2.5v7.6M210.8 21.6h10.2v7.6M212.1 36.8v1.3M219.7 29.2h30.5M238.8 29.2v1.3M238.8 35.6v1.2M29.2 45.7h25.4M29.2 50.8h20.3v12.7h49.6M29.2 54.6h26.7M33 54.6v6.4"/>
<path d="M59.7 45.7h39.4M61 54.6h8.8M69.8 45.7v2.6M69.8 53.3v2.6M76.2 45.7v2.6h22.9M104.1 45.7h7.7l2.5 2.6M104.1 48.3h3.8M156.2 52.1h5.1M158.7 48.3v3.8M166.4 52.1h38.1M170.2 48.3v3.8M205.7 44.5h-2.5v7.6"/>
<path d="M210.8 44.5h10.2v7.6M212.1 59.7h11.4M219.7 52.1h30.5M223.5 52.1v1.2M223.5 58.4v2.6M238.8 52.1v3.8M69.8 61v2.5M99.1 61h-22.9v2.5M104.1 61h3.8M114.3 61l-2.5 2.5h-7.7M127 72.4h6.3M138.4 72.4h113.1"/>
<path d="M223.5 66v1.3M238.8 61v2.5M127 80h6.3M138.4 80h82.6M226.1 80h25.4M231.1 80v6.4M231.1 91.4v1.3M234.9 80v6.4M234.9 91.4v47M123.2 105.4h7.6M127 105.4v3.8M127 114.3v2.5"/>
<path d="M138.4 105.4h17.8M141 105.4v40.7M141 116.8h15.2M161.3 116.8h16.5M161.3 105.4h8.9M166.4 105.4v2.6M166.4 113v3.8M175.3 105.4h77.4M177.8 105.4v3.8M177.8 114.3v5.1M188 105.4v-8.9h-124.5v22.9M218.4 102.9v2.5"/>
<path d="M55.9 125.7h7.6M63.5 135.9h-7.6v2.5M63.5 138.4h3.8M63.5 124.5v2.5M63.5 132.1v11.4M72.4 138.4h3.8v7.7M105.4 128.3h16.5v2.5M105.4 127v14M111.8 128.3v2.5M111.8 135.9v1.3M121.9 135.9v1.3M138.4 135.9h2.6"/>
<path d="M141 139.7h-5.1v1.3M141 138.4h15.2M161.3 138.4h5.1M163.8 138.4v12.7M171.4 138.4h7.7M175.3 138.4v2.6M177.8 124.5v1.2M184.1 138.4h68.6M186.7 138.4v2.6M196.8 138.4v2.6M219.7 135.9v2.5M55.9 143.5v1.3"/>
<path d="M63.5 148.6v1.3M63.5 154.9v1.3M66 146.1h2.6M73.7 146.1h19M78.7 153.7h14M81.3 146.1v1.2M81.3 152.4v1.3M88.9 146.1v1.2M88.9 152.4v1.3M88.9 156.2v1.3M92.7 156.2h-11.4v5.1M118.1 148.6h2.5"/>
<path d="M118.1 158.8h14M120.6 158.8v2.5M125.7 148.6h11.5M127 143.5v5.1M129.5 148.6v1.3M129.5 158.8v2.5M135.9 146.1v6.3h5.1M137.2 158.8h3.8M141 151.1v11.5M141 141h7.6v1.2M148.6 154.9v1.3h-7.6M148.6 147.3v2.6"/>
<path d="M163.8 156.2v1.3M163.8 148.6h2.6M171.4 148.6h15.3M175.3 146.1v2.5M186.7 146.1v3.8M186.7 154.9v1.3M196.8 146.1v2.5M196.8 153.7v1.2M196.8 147.3h7.7M81.3 166.4v1.2M88.9 162.6v3.8M88.9 171.5v1.2"/>
<path d="M88.9 163.8h3.8M105.4 170.2v1.3M120.6 166.4v1.2M141 167.6v1.3M141 161.3h7.6v1.3M148.6 167.6v1.3M196.8 165.1v1.3"/>
</g>
<g fill="#586e75" stroke="#586e75" stroke-width=".25">
<circle cx="69.9" cy="54.6" r=".51"/>
<circle cx="33" cy="54.6" r=".51"/>
<circle cx="76.2" cy="63.5" r=".51"/>
<circle cx="69.9" cy="63.5" r=".51"/>
<circle cx="76.2" cy="45.7" r=".51"/>
<circle cx="69.9" cy="45.7" r=".51"/>
<circle cx="88.9" cy="163.8" r=".51"/>
<circle cx="63.5" cy="135.9" r=".51"/>
<circle cx="63.5" cy="125.7" r=".51"/>
<circle cx="63.5" cy="138.4" r=".51"/>
<circle cx="76.2" cy="146.1" r=".51"/>
<circle cx="81.3" cy="146.1" r=".51"/>
<circle cx="81.3" cy="153.7" r=".51"/>
<circle cx="158.8" cy="52.1" r=".51"/>
<circle cx="170.2" cy="52.1" r=".51"/>
<circle cx="158.8" cy="39.4" r=".51"/>
<circle cx="170.2" cy="39.4" r=".51"/>
<circle cx="142.2" cy="36.8" r=".51"/>
<circle cx="141" cy="138.4" r=".51"/>
<circle cx="141" cy="135.9" r=".51"/>
<circle cx="141" cy="116.8" r=".51"/>
<circle cx="127" cy="105.4" r=".51"/>
<circle cx="166.4" cy="116.8" r=".51"/>
<circle cx="111.8" cy="128.3" r=".51"/>
<circle cx="105.4" cy="128.3" r=".51"/>
<circle cx="88.9" cy="156.2" r=".51"/>
<circle cx="88.9" cy="146.1" r=".51"/>
<circle cx="88.9" cy="153.7" r=".51"/>
<circle cx="127" cy="148.6" r=".51"/>
<circle cx="181.6" cy="29.2" r=".51"/>
<circle cx="170.2" cy="29.2" r=".51"/>
<circle cx="203.2" cy="52.1" r=".51"/>
<circle cx="129.5" cy="158.8" r=".51"/>
<circle cx="141" cy="161.3" r=".51"/>
<circle cx="129.5" cy="148.6" r=".51"/>
<circle cx="120.7" cy="158.8" r=".51"/>
<circle cx="166.4" cy="105.4" r=".51"/>
<circle cx="177.8" cy="105.4" r=".51"/>
<circle cx="186.7" cy="138.4" r=".51"/>
<circle cx="175.3" cy="138.4" r=".51"/>
<circle cx="186.7" cy="148.6" r=".51"/>
<circle cx="141" cy="158.8" r=".51"/>
<circle cx="141" cy="156.2" r=".51"/>
<circle cx="141" cy="141" r=".51"/>
<circle cx="141" cy="152.4" r=".51"/>
<circle cx="163.8" cy="138.4" r=".51"/>
<circle cx="141" cy="139.7" r=".51"/>
<circle cx="175.3" cy="148.6" r=".51"/>
<circle cx="177.8" cy="116.8" r=".51"/>
<circle cx="163.8" cy="148.6" r=".51"/>
<circle cx="143.5" cy="29.2" r=".51"/>
<circle cx="149.9" cy="25.4" r=".51"/>
<circle cx="149.9" cy="19.1" r=".51"/>
<circle cx="221" cy="29.2" r=".51"/>
<circle cx="238.8" cy="29.2" r=".51"/>
<circle cx="238.8" cy="52.1" r=".51"/>
<circle cx="221" cy="52.1" r=".51"/>
<circle cx="223.5" cy="52.1" r=".51"/>
<circle cx="203.2" cy="29.2" r=".51"/>
<circle cx="223.5" cy="59.7" r=".51"/>
<circle cx="235" cy="80" r=".51"/>
<circle cx="231.1" cy="80" r=".51"/>
<circle cx="219.7" cy="138.4" r=".51"/>
<circle cx="235" cy="138.4" r=".51"/>
<circle cx="218.4" cy="105.4" r=".51"/>
<circle cx="141" cy="105.4" r=".51"/>
<circle cx="188" cy="105.4" r=".51"/>
<circle cx="196.9" cy="138.4" r=".51"/>
<circle cx="196.9" cy="147.3" r=".51"/>
</g>
<text font-size="3.5" fill="#268bd2" x="66" y="102.4">ECO: CONNECT +9V TO UC3843</text>
<text font-size="2.8" x="160.4" y="196.2">Title: Mini Audioscope - Power</text>
<g font-size="2.1">
<text x="160.4" y="177.6">in all areas. Contact may KILL. System may retain charge.</text>
<text x="160.4" y="174.6">DANGER! HIGH VOLTAGE in excess of ±400V with lethal current</text>
<text x="160.4" y="183.6">CC BY-NC-SA</text>
<text x="160.4" y="189.7">Sheet: /</text>
<text x="160.4" y="186.7">Alexis Lockwood</text>
<text x="160.4" y="192.4">File: pcb-power.sch</text>
<text x="160.4" y="202.5">KiCad E.D.A. kicad (5.99.0-1060-g1e104d5bd)</text>
<text x="160.4" y="199.7">Size: USLetter</text>
<text x="182.4" y="199.7">Date: 2020-03-07</text>
<text x="245.4" y="199.7">Rev:</text>
<text x="245.4" y="202.5">Id: 1/1</text>
</g>
<g font-size="1.8">
<text x="35" y="11.6">1</text>
<text x="85" y="11.6">2</text>
<text x="135" y="11.6">3</text>
<text x="185" y="11.6">4</text>
<text x="235" y="11.6">5</text>
<text x="10.3" y="35.6">A</text>
<text x="267.7" y="35.6">A</text>
<text x="10.3" y="85.7">B</text>
<text x="267.7" y="85.7">B</text>
<text x="10.3" y="135.6">C</text>
<text x="267.7" y="135.6">C</text>
<text x="10.3" y="185.7">D</text>
<text x="267.7" y="185.7">D</text>
<text x="35" y="205.6">1</text>
<text x="85" y="205.6">2</text>
<text x="135" y="205.6">3</text>
<text x="185" y="205.6">4</text>
<text x="235" y="205.6">5</text>
</g>
<g font-size="1.8" fill="#268bd2">
<text x="59.1" y="15.3">Note: while the Hammond 266 series does not specify an isolation</text>
<text x="59.1" y="17.4">voltage secondary-secondary in its spec sheet, a Hammond</text>
<text x="165.1" y="14.2">Add RF rectifier snubber</text>
<text x="165.1" y="16.3">directly across rectif pins</text>
<text x="59.1" y="19.4">representative confirmed that they are tested to 500V RMS.</text>
<text x="127" y="40.4">12.6VAC</text>
<text x="127" y="83.6">12.6VAC</text>
<text x="200" y="84.8">REPLACE R12 WITH A SHORT</text>
<text x="185.4" y="109.7">CHANGES FOR 12V OPERATION</text>
<text x="185.4" y="111.7">- Parallel 2x Q1, with ferrite bead between gates</text>
<text x="185.4" y="113.8">- Parallel 2x R9</text>
<text x="185.4" y="115.8">- R7 to 7k5</text>
<text x="185.4" y="117.9">- C4 to 10n</text>
<text x="83.8" y="164.8">7k5</text>
<text x="82.5" y="175">10n</text>
</g>
<g font-size="1.8" fill="#657b83">
<text x="154.2" y="16.2">100n</text>
<text x="155" y="13.9">C?</text>
<text x="226.9" y="17.8">HS1</text>
<text x="144.6" y="22.3">C?</text>
<text x="156.3" y="23.4">R?</text>
<text x="206.7" y="19.4">D12</text>
<text x="123.6" y="27.4">#T1C</text>
<text x="125.2" y="29">2</text>
<text x="130.2" y="28.6">RED</text>
<text x="137.3" y="28.6">XT1.2</text>
<text x="144.2" y="24.6">47p</text>
<text x="151.3" y="27.4">D5</text>
<text x="156" y="28.5">100</text>
<text x="207.1" y="26.1">U2</text>
<text x="212.7" y="26.1">7809</text>
<text x="251.2" y="27.4">X12</text>
<text x="174.6" y="33.9">C20</text>
<text x="241.9" y="32.6">C23</text>
<text x="242" y="34.9">47µ</text>
<text x="251.1" y="32.5">+9V</text>
<text x="55.5" y="40.6">TH1</text>
<text x="130.3" y="36.3">BLU</text>
<text x="137.3" y="36.3">XT1.6</text>
<text x="173.7" y="36.1">3300µ</text>
<text x="16.5" y="46.4">XSW1</text>
<text x="22.9" y="46.4">PH</text>
<text x="53" y="42.9">60/800mA</text>
<text x="95.4" y="45.2">XT1.0</text>
<text x="95.4" y="47.7">XT1.1</text>
<text x="103.5" y="47.7">BRN</text>
<text x="103.6" y="45.2">BLK</text>
<text x="160.7" y="46.4">D8</text>
<text x="173.2" y="47.7">220µ</text>
<text x="173.6" y="45.2">C21</text>
<text x="206.7" y="42.1">D13</text>
<text x="16.7" y="51.5">XJ2.2</text>
<text x="23.5" y="51.5">N</text>
<text x="64.1" y="52.6">47n</text>
<text x="64.5" y="50.4">C7</text>
<text x="162.7" y="49.9">D9</text>
<text x="207.1" y="49.5">U3</text>
<text x="212.5" y="49.5">LM337</text>
<text x="251.2" y="50.2">X13</text>
<text x="16.7" y="55.3">XJ2.3</text>
<text x="23.4" y="55.3">G</text>
<text x="57.3" y="59.2">C5</text>
<text x="64.5" y="58">C8</text>
<text x="151.7" y="59.1">220µ</text>
<text x="152" y="56.6">C17</text>
<text x="225.5" y="55.4">R17</text>
<text x="225.7" y="57.7">120</text>
<text x="241.9" y="57.8">C24</text>
<text x="251.4" y="55.3">-9V</text>
<text x="56.9" y="61.6">2n2</text>
<text x="64.1" y="60.3">47n</text>
<text x="95.4" y="62.9">XT1.9</text>
<text x="95.4" y="60.4">XT1.3</text>
<text x="103.4" y="62.9">WHT</text>
<text x="103.4" y="60.4">ORN</text>
<text x="225.3" y="62.9">R16</text>
<text x="225.4" y="65.2">750</text>
<text x="242" y="60.1">47µ</text>
<text x="107.1" y="66.7">#T1B</text>
<text x="113.4" y="66.7">#T1A</text>
<text x="123.6" y="70.6">#T1D</text>
<text x="130.2" y="71.8">GRY</text>
<text x="137.3" y="71.8">XT1.8</text>
<text x="252.3" y="70.6">XR1</text>
<text x="125.2" y="72.1">8</text>
<text x="221.9" y="75.4">R12</text>
<text x="221.9" y="77.7">3R9</text>
<text x="252.9" y="75.6">H1</text>
<text x="130.4" y="79.4">YEL</text>
<text x="137.3" y="79.4">XT1.4</text>
<text x="251.1" y="78.2">XV1.14</text>
<text x="252.9" y="83.3">H2</text>
<text x="117" y="85.8">266L25</text>
<text x="225.6" y="88.5">R13</text>
<text x="237.2" y="88.5">R14</text>
<text x="225.3" y="90.7">680k</text>
<text x="236.9" y="90.7">220k</text>
<text x="133.6" y="100.3">L1</text>
<text x="157.1" y="100.3">C12</text>
<text x="222.9" y="101">TP6</text>
<text x="131.2" y="102.6">150u/5A</text>
<text x="157.7" y="102.6">1µ</text>
<text x="171.6" y="103.1">D4</text>
<text x="222.9" y="103.3">V++</text>
<text x="253.7" y="103.6">X14</text>
<text x="129.7" y="113.6">470µ</text>
<text x="130.6" y="111.3">C6</text>
<text x="168.3" y="111.2">D3</text>
<text x="180.3" y="111.2">C16</text>
<text x="180.9" y="113.5">1µ</text>
<text x="252.7" y="108.7">+400V</text>
<text x="157.6" y="114.6">D2</text>
<text x="65.4" y="123.8">330k</text>
<text x="66.3" y="121.5">R1</text>
<text x="103.8" y="124.1">+9V</text>
<text x="180.4" y="121.3">C14</text>
<text x="180.5" y="123.6">3µ3</text>
<text x="65.4" y="131.2">330k</text>
<text x="66.3" y="129">R2</text>
<text x="68.4" y="136.6">10k</text>
<text x="68.7" y="134.1">R4</text>
<text x="114.4" y="135.2">100n</text>
<text x="115.3" y="132.9">C9</text>
<text x="125.1" y="132.9">C11</text>
<text x="125.2" y="135.2">47µ</text>
<text x="130.3" y="136.3">VSW</text>
<text x="130.7" y="134.1">TP4</text>
<text x="157.1" y="133.3">C15</text>
<text x="157.7" y="135.6">1µ</text>
<text x="167.3" y="133.3">C18</text>
<text x="167.9" y="135.6">1µ</text>
<text x="180" y="136.1">D11</text>
<text x="224.2" y="134.1">TP7</text>
<text x="253.7" y="136.6">X15</text>
<text x="48.5" y="142.8">100p</text>
<text x="49.4" y="140.5">C1</text>
<text x="80.1" y="141.7">C2</text>
<text x="87.8" y="141.5">R6</text>
<text x="94.5" y="141.7">UC3843</text>
<text x="96.7" y="139.1">U1</text>
<text x="127.5" y="141.5">(120)</text>
<text x="127.8" y="139.1">FB?</text>
<text x="189.2" y="142.9">C22</text>
<text x="199.1" y="142.9">R11</text>
<text x="252.9" y="141.7">-400V</text>
<text x="58.2" y="145.6">RV1</text>
<text x="58.4" y="147.9">500</text>
<text x="70" y="149.3">R5</text>
<text x="79.3" y="144.2">470p</text>
<text x="86.9" y="144.1">150k</text>
<text x="121.1" y="146.5">(120)</text>
<text x="121.5" y="144.2">FB1</text>
<text x="137.1" y="144.2">Q?</text>
<text x="142.2" y="149.3">Q1</text>
<text x="150.4" y="144.3">R10</text>
<text x="150.5" y="146.6">1k5</text>
<text x="167.8" y="146.2">D7</text>
<text x="169.9" y="144.1">D10</text>
<text x="189.8" y="145.2">1µ</text>
<text x="198.8" y="145.2">270k</text>
<text x="58.2" y="154.2">3k9</text>
<text x="58.6" y="151.7">R3</text>
<text x="69.6" y="151.8">3k3</text>
<text x="70.8" y="154.2">TP1</text>
<text x="124.6" y="153.1">D1</text>
<text x="133.5" y="154.1">R8</text>
<text x="151.4" y="154.1">100p</text>
<text x="151.8" y="151.8">C13</text>
<text x="165.8" y="154.2">D6</text>
<text x="189.3" y="151.8">C19</text>
<text x="189.4" y="154.1">3µ3</text>
<text x="198.8" y="152.8">220k</text>
<text x="199.1" y="150.6">R15</text>
<text x="69.7" y="156.8">COMP</text>
<text x="83.6" y="162">3k3</text>
<text x="84" y="159.5">R7</text>
<text x="133.1" y="156.4">3k3</text>
<text x="200.2" y="161.7">A9A</text>
<text x="200.2" y="159.4">NE1</text>
<text x="73.9" y="165.7">100n</text>
<text x="74.8" y="163.4">C3</text>
<text x="124" y="165.7">100p</text>
<text x="124.4" y="163.4">C10</text>
<text x="133.5" y="162.1">TP2</text>
<text x="133.7" y="164.4">ISN</text>
<text x="142.8" y="166.9">0R27</text>
<text x="143.8" y="164.7">R9</text>
<text x="150.5" y="166.9">0R27</text>
<text x="151.4" y="164.7">R?</text>
<text x="83.6" y="170.9">4n7</text>
<text x="84" y="168.3">C4</text>
<text x="19.6" y="188">GND</text>
<text x="20.5" y="186.1">H1</text>
<text x="26" y="188">GND</text>
<text x="26.8" y="186.1">H2</text>
<text x="32.3" y="188">GND</text>
<text x="33.2" y="186.1">H3</text>
<text x="38.7" y="188">GND</text>
<text x="39.5" y="186.1">H4</text>
<text x="129.4" y="191.2">TP3</text>
<text x="139.6" y="191.2">TP5</text>
<text x="129.1" y="193.5">GND</text>
<text x="139.2" y="193.5">GND</text>
</g>
<g font-size="1.8" fill="#9f2523">
<text x="190.7" y="21">+15UNREG</text>
<text x="113" y="106">+15UNREG</text>
</g>
<g font-size="1.8" fill="#073642">
<text x="154.4" y="29">+</text>
<text x="205.2" y="29">1</text>
<text x="207.3" y="29.8">IN</text>
<text x="213.2" y="29.8">OUT</text>
<text x="217.9" y="29">3</text>
<text x="230.1" y="25.3" transform="rotate(-90 230.1 25.3)">1</text>
<text x="144.3" y="30.7">2</text>
<text x="154.4" y="30.7">1</text>
<text x="212.7" y="34" transform="rotate(-90 212.7 34)">GND</text>
<text x="125.2" y="36.6">6</text>
<text x="144.3" y="38.4">3</text>
<text x="154.4" y="38.4">4</text>
<text x="154.6" y="36.6">-</text>
<text x="211.8" y="36.1" transform="rotate(-90 211.8 36.1)">2</text>
<text x="108.7" y="48">1</text>
<text x="115.1" y="48">0</text>
<text x="205.2" y="51.8">2</text>
<text x="207.3" y="52.7">VI</text>
<text x="214.4" y="52.7">VO</text>
<text x="217.9" y="51.8">3</text>
<text x="211.8" y="58.9" transform="rotate(-90 211.8 58.9)">1</text>
<text x="212.7" y="56.9" transform="rotate(-90 212.7 56.9)">ADJ</text>
<text x="108.7" y="60.7">3</text>
<text x="115.1" y="60.7">9</text>
<text x="125.2" y="79.8">4</text>
<text x="105.2" y="142.7" transform="rotate(-90 105.2 142.7)">7</text>
<text x="93.5" y="145.8">2</text>
<text x="96.3" y="146.7">FB</text>
<text x="106" y="146.7" transform="rotate(-90 106 146.7)">V+</text>
<text x="113.2" y="149.2">Q</text>
<text x="116.3" y="148.3">6</text>
<text x="93.5" y="153.4">1</text>
<text x="93.5" y="156">8</text>
<text x="96.3" y="154.3">COMP</text>
<text x="96.3" y="156.8">VREF</text>
<text x="109" y="159.4">Isense</text>
<text x="116.3" y="158.5">3</text>
<text x="196.6" y="156.7" transform="rotate(-90 196.6 156.7)">1</text>
<text x="93.5" y="163.6">4</text>
<text x="96.3" y="164.5">RT/CT</text>
<text x="106" y="166.6" transform="rotate(-90 106 166.6)">GND</text>
<text x="196.6" y="164.3" transform="rotate(-90 196.6 164.3)">2</text>
<text x="105.2" y="169.4" transform="rotate(-90 105.2 169.4)">5</text>
</g>
<g font-size="1.8" fill="#586e75">
<text x="31.7" y="45.5">LINE</text>
<text x="31.7" y="50.5">NEUT</text>
<text x="152.4" y="72.1">H1</text>
<text x="152.4" y="79.8">H2</text>
<text x="240" y="79.8">H2_2</text>
<text x="203.2" y="105.2">+400V</text>
<text x="203.2" y="138.2">-400V</text>
</g>
<g font-size="1.4" fill="#002b36">
<text x="132.4" y="143.3">1</text>
<text x="134.5" y="141.3">2</text>
<text x="134.5" y="146.6">3</text>
<text x="137.5" y="148.4">1</text>
<text x="139.6" y="146.4">2</text>
<text x="139.6" y="151.7">3</text>
</g>
<g font-size="1.1" fill="#586e75">
<text x="62.2" y="45.5">LINE_NTC</text>
<text x="62.2" y="54.4">X2_CENT</text>
<text x="162.6" y="105.2">MULT1_400</text>
<text x="167.6" y="116.6">MULT2_250</text>
<text x="55.9" y="125.5">HALFFB_250</text>
<text x="143.5" y="138.2">VSW</text>
<text x="171.4" y="138.2">MULT3_400</text>
<text x="163.6" y="146" transform="rotate(-90 163.6 146)">MULT5_250</text>
<text x="177.8" y="148.3">MULT4_250</text>
<text x="199" y="147.1">NEON_250</text>
<text x="148.3" y="150.3" transform="rotate(-90 148.3 150.3)">SNUB</text>
</g>
</svg>
